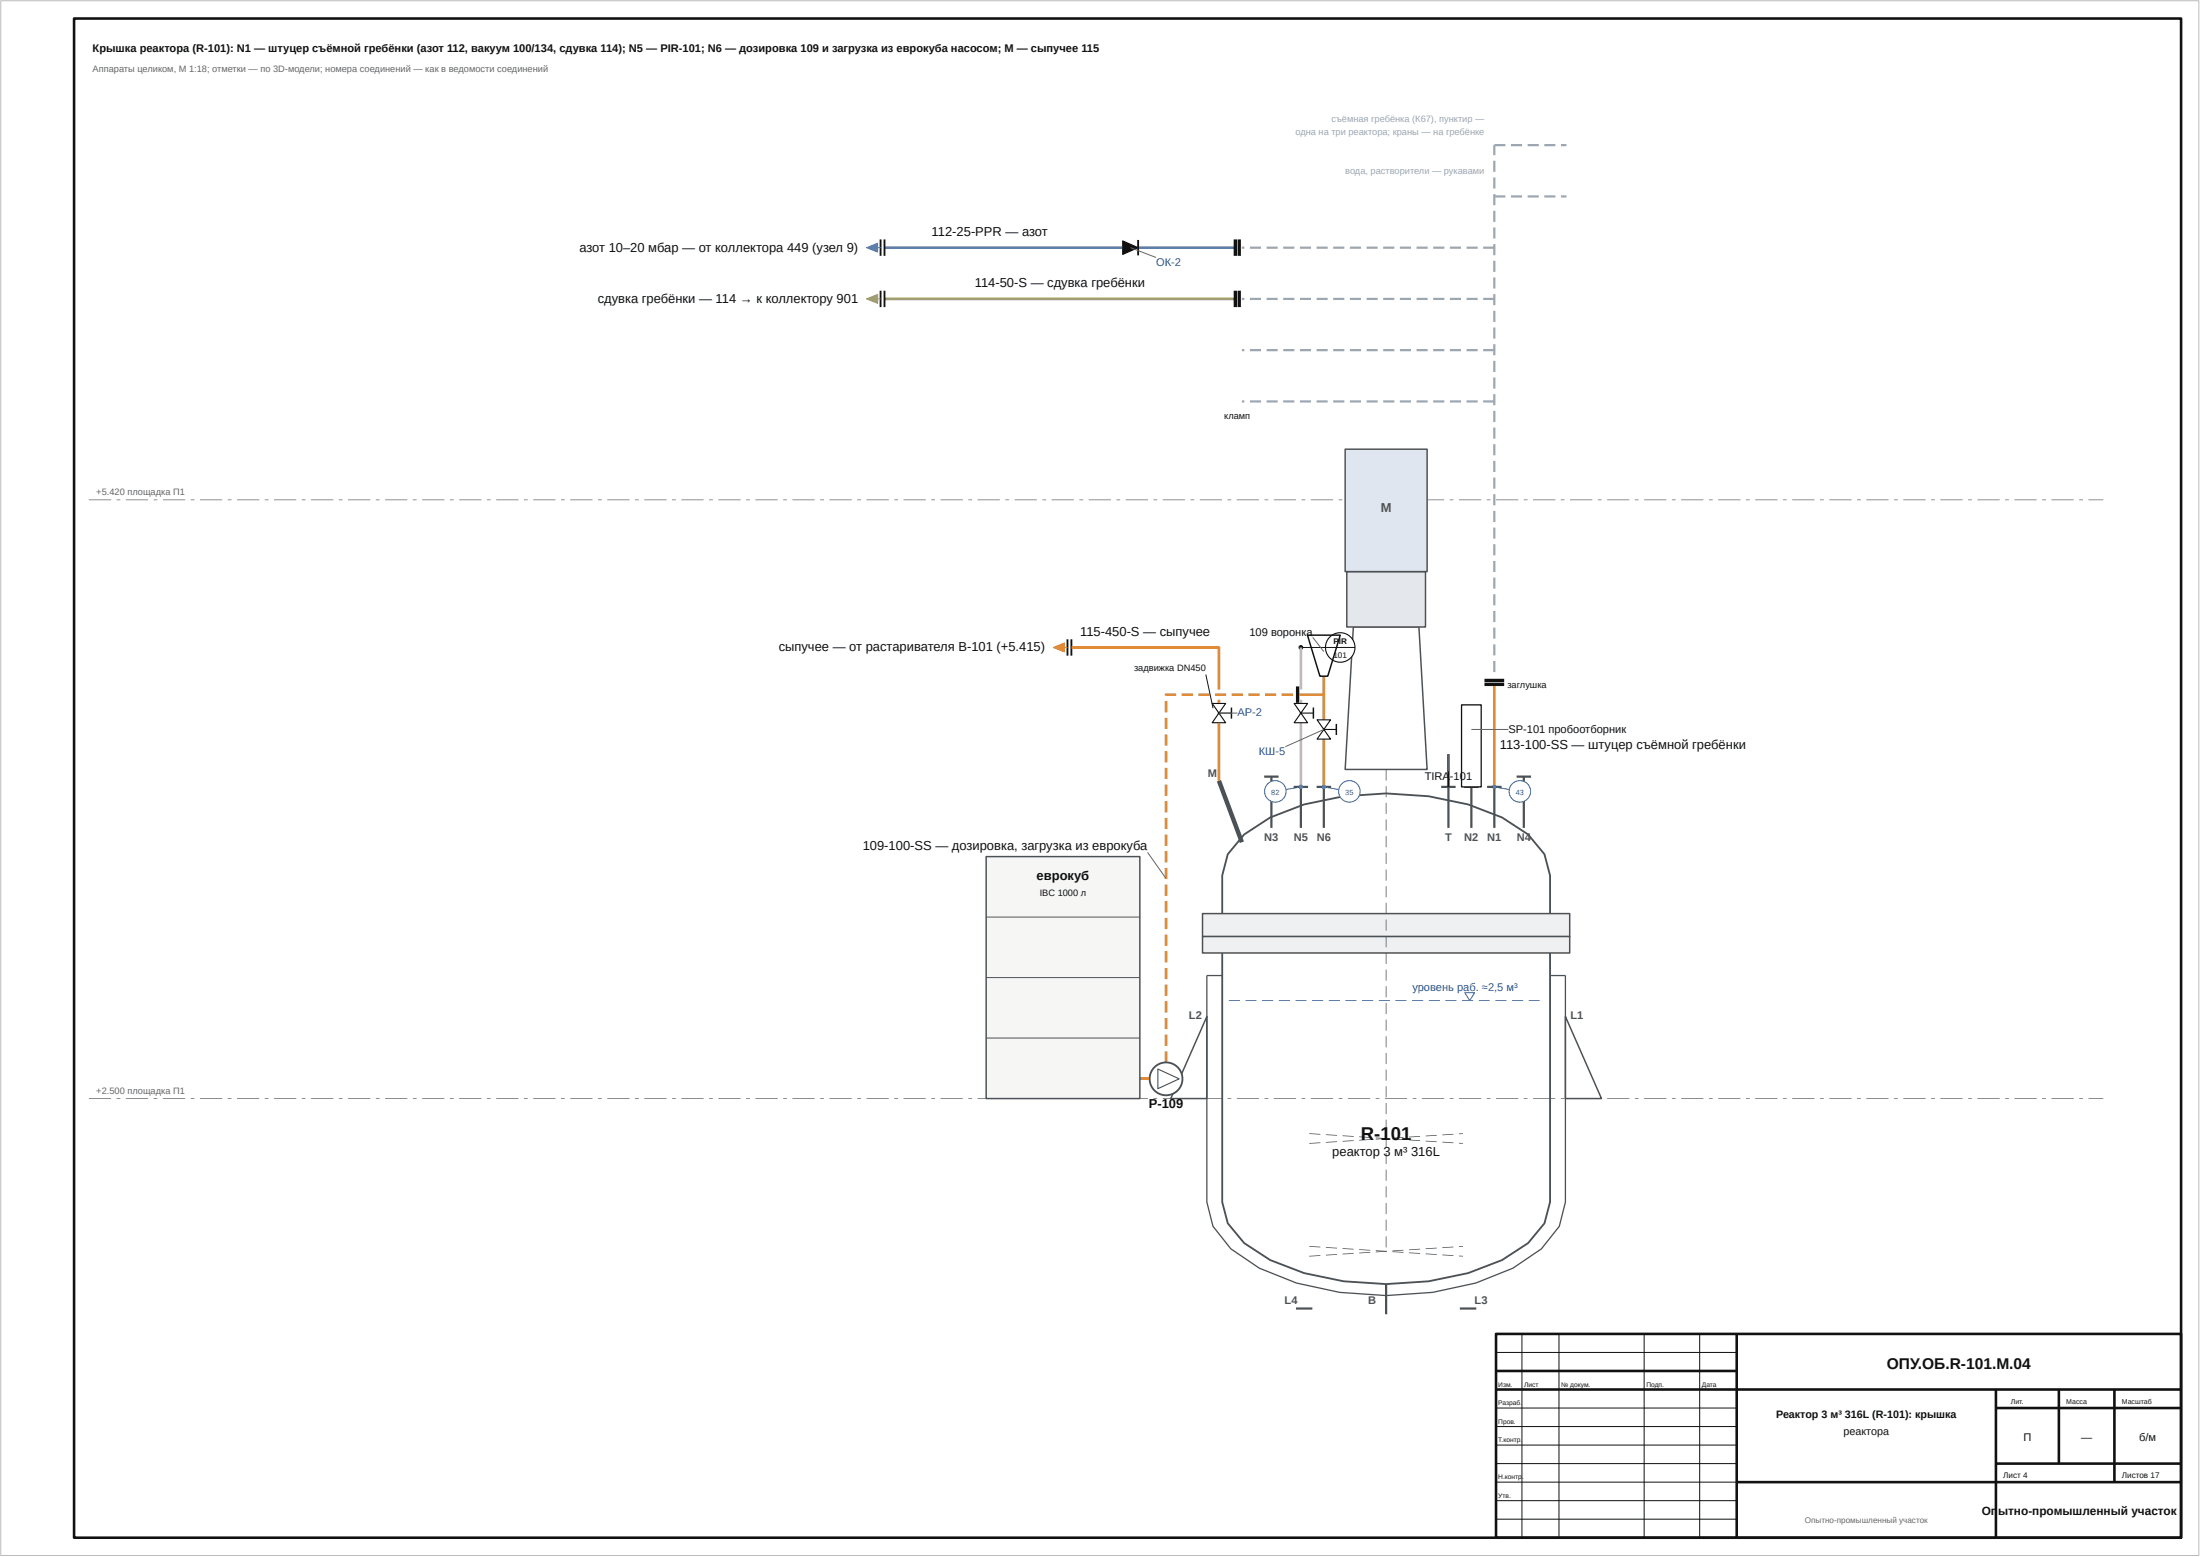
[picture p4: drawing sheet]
<svg xmlns="http://www.w3.org/2000/svg" width="594mm" height="420mm" viewBox="0 0 594 420" stroke-linecap="round" stroke-linejoin="round" font-family="sans-serif">
<path d="M469 360v55M404 370h65M404 375h185M539 375v40M539 380h50M556 375v20M571 375v25M469 400h120M539 395h50" fill="none" stroke="#111" stroke-width=".7" stroke-linecap="butt"/>
<path d="M350.4 187.5h7.1M357.5 182.5v11.8M357.5 199.5v12.9M403.5 184.7v27.7" fill="none" stroke="#e2861b" stroke-width=".7" stroke-linecap="butt"/>
<path d="M238.9 80.7h94.7" fill="none" stroke="#a39e4c" stroke-width=".7" stroke-linecap="butt"/>
<path d="M238.9 66.8h64.3M307.3 66.8h26.3" fill="none" stroke="#4c84d1" stroke-width=".7" stroke-linecap="butt"/>
<g fill="#e2861b">
<path d="M307.8 290.6h2.7v.7h-2.7z"/>
<path d="M314.5 283.7h.7v3h-.7zM314.5 279.2h.7v3h-.7zM314.5 274.7h.7v3h-.7zM314.5 270.2h.7v3h-.7zM314.5 265.7h.7v3h-.7zM314.5 261.2h.7v3h-.7zM314.5 256.7h.7v3h-.7zM314.5 252.2h.7v3h-.7zM314.5 247.7h.7v3h-.7zM314.5 243.2h.7v3h-.7zM314.5 238.7h.7v3h-.7zM314.5 234.2h.7v3h-.7zM314.5 229.7h.7v3h-.7zM314.5 225.2h.7v3h-.7zM314.5 220.7h.7v3h-.7zM314.5 216.2h.7v3h-.7zM314.5 211.7h.7v3h-.7zM314.5 207.2h.7v3h-.7zM314.5 202.7h.7v3h-.7zM314.5 198.2h.7v3h-.7zM314.5 193.7h.7v3h-.7zM314.5 189.2h.7v3h-.7zM314.6 187.2l3-.1v.7h-2.7v-.3h.3v.2h-.7zM319.1 187.1h3v.7h-3zM323.6 187.1h3v.7h-3zM328.1 187.1h3v.7h-3zM332.6 187.1h3v.7h-3zM337.1 187.1h3v.7h-3zM341.6 187.1h3v.7h-3zM346.1 187.1h3v.7h-3z"/>
</g>
<path d="M.2 .2h593.6v419.6h-593.6z" fill="none" stroke="#bbb" stroke-width=".27"/>
<path d="M20 5h569v410h-569zM404 360h185v55h-185z" fill="none" stroke="#111" stroke-width=".7" stroke-linecap="butt"/>
<path d="M411 360v55M421 360v55M444 360v55M459 360v55M404 365h65M404 380h65M404 385h65M404 390h65M404 395h65M404 400h65M404 405h65M404 410h65" fill="none" stroke="#111" stroke-width=".27"/>
<g fill="#666">
<path d="M24 296.4h6v.2h-6zM31.5 296.4h1v.2h-1zM34 296.4h6v.2h-6zM41.5 296.4h1v.2h-1zM44 296.4h6v.2h-6zM51.5 296.4h1v.2h-1zM54 296.4h6v.2h-6zM61.5 296.4h1v.2h-1zM64 296.4h6v.2h-6zM71.5 296.4h1v.2h-1zM74 296.4h6v.2h-6zM81.5 296.4h1v.2h-1zM84 296.4h6v.2h-6zM91.5 296.4h1v.2h-1zM94 296.4h6v.2h-6zM101.5 296.4h1v.2h-1zM104 296.4h6v.2h-6zM111.5 296.4h1v.2h-1zM114 296.4h6v.2h-6zM121.5 296.4h1v.2h-1zM124 296.4h6v.2h-6zM131.5 296.4h1v.2h-1zM134 296.4h6v.2h-6zM141.5 296.4h1v.2h-1zM144 296.4h6v.2h-6zM151.5 296.4h1v.2h-1zM154 296.4h6v.2h-6zM161.5 296.4h1v.2h-1zM164 296.4h6v.2h-6zM171.5 296.4h1v.2h-1zM174 296.4h6v.2h-6zM181.5 296.4h1v.2h-1zM184 296.4h6v.2h-6zM191.5 296.4h1v.2h-1zM194 296.4h6v.2h-6zM201.5 296.4h1v.2h-1zM204 296.4h6v.2h-6zM211.5 296.4h1v.2h-1zM214 296.4h6v.2h-6zM221.5 296.4h1v.2h-1zM224 296.4h6v.2h-6zM231.5 296.4h1v.2h-1zM234 296.4h6v.2h-6zM241.5 296.4h1v.2h-1zM244 296.4h6v.2h-6zM251.5 296.4h1v.2h-1zM254 296.4h6v.2h-6zM261.5 296.4h1v.2h-1zM264 296.4h6v.2h-6zM271.5 296.4h1v.2h-1zM274 296.4h6v.2h-6zM281.5 296.4h1v.2h-1zM284 296.4h6v.2h-6zM291.5 296.4h1v.2h-1zM294 296.4h6v.2h-6zM301.5 296.4h1v.2h-1zM304 296.4h6v.2h-6zM311.5 296.4h1v.2h-1zM314 296.4h6v.2h-6zM321.5 296.4h1v.2h-1zM324 296.4h6v.2h-6zM331.5 296.4h1v.2h-1zM334 296.4h6v.2h-6zM341.5 296.4h1v.2h-1zM344 296.4h6v.2h-6zM351.5 296.4h1v.2h-1zM354 296.4h6v.2h-6zM361.5 296.4h1v.2h-1zM364 296.4h6v.2h-6zM371.5 296.4h1v.2h-1zM374 296.4h6v.2h-6zM381.5 296.4h1v.2h-1zM384 296.4h6v.2h-6zM391.5 296.4h1v.2h-1zM394 296.4h6v.2h-6zM401.5 296.4h1v.2h-1zM404 296.4h6v.2h-6zM411.5 296.4h1v.2h-1zM414 296.4h6v.2h-6zM421.5 296.4h1v.2h-1zM424 296.4h6v.2h-6zM431.5 296.4h1v.2h-1zM434 296.4h6v.2h-6zM441.5 296.4h1v.2h-1zM444 296.4h6v.2h-6zM451.5 296.4h1v.2h-1zM454 296.4h6v.2h-6zM461.5 296.4h1v.2h-1zM464 296.4h6v.2h-6zM471.5 296.4h1v.2h-1zM474 296.4h6v.2h-6zM481.5 296.4h1v.2h-1zM484 296.4h6v.2h-6zM491.5 296.4h1v.2h-1zM494 296.4h6v.2h-6zM501.5 296.4h1v.2h-1zM504 296.4h6v.2h-6zM511.5 296.4h1v.2h-1zM514 296.4h6v.2h-6zM521.5 296.4h1v.2h-1zM524 296.4h6v.2h-6zM531.5 296.4h1v.2h-1zM534 296.4h6v.2h-6zM541.5 296.4h1v.2h-1zM544 296.4h6v.2h-6zM551.5 296.4h1v.2h-1zM554 296.4h6v.2h-6zM561.5 296.4h1v.2h-1zM564 296.4h4v.2h-4z"/>
<path d="M24 134.8h6v.2h-6zM31.5 134.8h1v.2h-1zM34 134.8h6v.2h-6zM41.5 134.8h1v.2h-1zM44 134.8h6v.2h-6zM51.5 134.8h1v.2h-1zM54 134.8h6v.2h-6zM61.5 134.8h1v.2h-1zM64 134.8h6v.2h-6zM71.5 134.8h1v.2h-1zM74 134.8h6v.2h-6zM81.5 134.8h1v.2h-1zM84 134.8h6v.2h-6zM91.5 134.8h1v.2h-1zM94 134.8h6v.2h-6zM101.5 134.8h1v.2h-1zM104 134.8h6v.2h-6zM111.5 134.8h1v.2h-1zM114 134.8h6v.2h-6zM121.5 134.8h1v.2h-1zM124 134.8h6v.2h-6zM131.5 134.8h1v.2h-1zM134 134.8h6v.2h-6zM141.5 134.8h1v.2h-1zM144 134.8h6v.2h-6zM151.5 134.8h1v.2h-1zM154 134.8h6v.2h-6zM161.5 134.8h1v.2h-1zM164 134.8h6v.2h-6zM171.5 134.8h1v.2h-1zM174 134.8h6v.2h-6zM181.5 134.8h1v.2h-1zM184 134.8h6v.2h-6zM191.5 134.8h1v.2h-1zM194 134.8h6v.2h-6zM201.5 134.8h1v.2h-1zM204 134.8h6v.2h-6zM211.5 134.8h1v.2h-1zM214 134.8h6v.2h-6zM221.5 134.8h1v.2h-1zM224 134.8h6v.2h-6zM231.5 134.8h1v.2h-1zM234 134.8h6v.2h-6zM241.5 134.8h1v.2h-1zM244 134.8h6v.2h-6zM251.5 134.8h1v.2h-1zM254 134.8h6v.2h-6zM261.5 134.8h1v.2h-1zM264 134.8h6v.2h-6zM271.5 134.8h1v.2h-1zM274 134.8h6v.2h-6zM281.5 134.8h1v.2h-1zM284 134.8h6v.2h-6zM291.5 134.8h1v.2h-1zM294 134.8h6v.2h-6zM301.5 134.8h1v.2h-1zM304 134.8h6v.2h-6zM311.5 134.8h1v.2h-1zM314 134.8h6v.2h-6zM321.5 134.8h1v.2h-1zM324 134.8h6v.2h-6zM331.5 134.8h1v.2h-1zM334 134.8h6v.2h-6zM341.5 134.8h1v.2h-1zM344 134.8h6v.2h-6zM351.5 134.8h1v.2h-1zM354 134.8h6v.2h-6zM361.5 134.8h1v.2h-1zM364 134.8h6v.2h-6zM371.5 134.8h1v.2h-1zM374 134.8h6v.2h-6zM381.5 134.8h1v.2h-1zM384 134.8h6v.2h-6zM391.5 134.8h1v.2h-1zM394 134.8h6v.2h-6zM401.5 134.8h1v.2h-1zM404 134.8h6v.2h-6zM411.5 134.8h1v.2h-1zM414 134.8h6v.2h-6zM421.5 134.8h1v.2h-1zM424 134.8h6v.2h-6zM431.5 134.8h1v.2h-1zM434 134.8h6v.2h-6zM441.5 134.8h1v.2h-1zM444 134.8h6v.2h-6zM451.5 134.8h1v.2h-1zM454 134.8h6v.2h-6zM461.5 134.8h1v.2h-1zM464 134.8h6v.2h-6zM471.5 134.8h1v.2h-1zM474 134.8h6v.2h-6zM481.5 134.8h1v.2h-1zM484 134.8h6v.2h-6zM491.5 134.8h1v.2h-1zM494 134.8h6v.2h-6zM501.5 134.8h1v.2h-1zM504 134.8h6v.2h-6zM511.5 134.8h1v.2h-1zM514 134.8h6v.2h-6zM521.5 134.8h1v.2h-1zM524 134.8h6v.2h-6zM531.5 134.8h1v.2h-1zM534 134.8h6v.2h-6zM541.5 134.8h1v.2h-1zM544 134.8h6v.2h-6zM551.5 134.8h1v.2h-1zM554 134.8h6v.2h-6zM561.5 134.8h1v.2h-1zM564 134.8h4v.2h-4z"/>
</g>
<path d="M330.1 252.8v71.6l1.5 5.7 4.4 5.4 7 4.6 9.2 3.5a84.2 84.2 0 0 0 44.3 0l9.1-3.5 7.1-4.6 4.4-5.4 1.5-5.7v-71.6" fill="none" stroke="#4a5258" stroke-width=".5"/>
<path d="M330.1 263.3h-4.2v61.1l1.7 6.5 4.8 6.1 7.7 5.3 10 4 11.7 2.5 12.5 .8 12.6-.8 11.6-2.5 10.1-4 7.7-5.3 4.8-6.1 1.6-6.5v-61.1h-4.1" fill="none" stroke="#4a5258" stroke-width=".35"/>
<path d="M324.7 246.6h99.2v6.2h-99.2z" fill="#eef0f2"/>
<path d="M324.7 246.6h99.2v6.2h-99.2z" fill="none" stroke="#4a5258" stroke-width=".4"/>
<path d="M324.7 252.8h99.2v4.4h-99.2z" fill="#eef0f2"/>
<path d="M365.5 169.2h17.7l2.2 38.5h-22.1zM324.7 252.8h99.2v4.4h-99.2zM325.9 274.3v22.2h-9.7zM422.7 274.3l9.8 22.2h-9.8z" fill="none" stroke="#4a5258" stroke-width=".4"/>
<path d="M330.1 246.6v-10.3l1.5-5.8 4.4-5.3 7-4.6 9.2-3.5a84 84 0 0 1 44.3 0l9.1 3.5 7.1 4.6 4.4 5.3 1.5 5.8v10.3" fill="none" stroke="#4a5258" stroke-width=".5"/>
<path d="M363.7 154.3h21.2v14.9h-21.2z" fill="#e4e8ec"/>
<path d="M363.7 154.3h21.2v14.9h-21.2z" fill="none" stroke="#4a5258" stroke-width=".4"/>
<path d="M363.3 121.2h22.1v33.1h-22.1z" fill="#dfe6ef"/>
<path d="M363.3 121.2h22.1v33.1h-22.1z" fill="none" stroke="#4a5258" stroke-width=".4"/>
<g fill="#4a5258">
<path d="M374.2 207.7h.2v3h-.2zM374.2 212.2h.2v3h-.2zM374.2 216.7h.2v3h-.2zM374.2 221.2h.2v3h-.2zM374.2 225.7h.2v3h-.2zM374.2 230.2h.2v3h-.2zM374.2 234.7h.2v3h-.2zM374.2 239.2h.2v3h-.2zM374.2 243.7h.2v3h-.2zM374.2 248.2h.2v3h-.2zM374.2 252.7h.2v3h-.2zM374.2 257.2h.2v3h-.2zM374.2 261.7h.2v3h-.2zM374.2 266.2h.2v3h-.2zM374.2 270.7h.2v3h-.2zM374.2 275.2h.2v3h-.2zM374.2 279.7h.2v3h-.2zM374.2 284.2h.2v3h-.2zM374.2 288.7h.2v3h-.2zM374.2 293.2h.2v3h-.2zM374.2 297.7h.2v3h-.2zM374.2 302.2h.2v3h-.2zM374.2 306.7h.2v3h-.2zM374.2 311.2h.2v3h-.2zM374.2 315.7h.2v3h-.2zM374.2 320.2h.2v3h-.2zM374.2 324.7h.2v3h-.2zM374.2 329.2h.2v3h-.2zM374.2 333.7h.2v3h-.2z"/>
<path d="M353.6 336.3l3 .2v.2l-3-.2zM358.1 336.6l3 .1-.1 .2-2.9-.1zM362.6 336.8l3 .2-.1 .2-3-.2zM367 337.1l3 .2v.2l-3-.2zM371.5 337.4l3 .2v.2l-3-.2zM376 337.7l3 .2v.2l-3-.2zM380.5 338l3 .2v.2l-3-.2zM385 338.3l3 .2v.2l-3-.2zM389.5 338.6l3 .2v.2l-3-.2zM394 338.9h1.1v.2h-1.1z"/>
<path d="M353.6 338.9l3-.2v.2l-3 .2zM358.1 338.6l2.9-.2 .1 .2-3 .2zM362.5 338.4l3-.2 .1 .2-3 .2zM367 338.1l3-.2v.2l-3 .2zM371.5 337.8l3-.2v.2l-3 .2zM376 337.5l3-.2v.2l-3 .2zM380.5 337.2l3-.2v.2l-3 .2zM385 336.9l3-.2v.2l-3 .2zM389.5 336.6l3-.2v.2l-3 .2zM394 336.3h1.1v.2h-1.1z"/>
<path d="M353.6 305.8l3 .2v.2l-3-.2zM358.1 306.1l3 .2-.1 .2-2.9-.2zM362.6 306.4l3 .2-.1 .2-3-.2zM367 306.7l3 .2v.2l-3-.2zM371.5 307l3 .2v.2l-3-.2zM376 307.3l3 .2v.2l-3-.2zM380.5 307.6l3 .1v.2l-3-.1zM385 307.8l3 .2v.2l-3-.2zM389.5 308.1l3 .2v.2l-3-.2zM394 308.4l1.1 .1v.2l-1.1-.1z"/>
<path d="M353.6 308.5l3-.2v.2l-3 .2zM358.1 308.2l2.9-.2 .1 .2-3 .2zM362.5 307.9l3-.2 .1 .2-3 .2zM367 307.6l3-.2v.2l-3 .2zM371.5 307.3l3-.2v.2l-3 .2zM376 307.1l3-.2v.2l-3 .2zM380.5 306.8l3-.2v.2l-3 .2zM385 306.5l3-.2v.2l-3 .2zM389.5 306.2l3-.2v.2l-3 .2zM394 305.9l1.1-.1v.2l-1.1 .1z"/>
</g>
<path d="M331.8 269.9h3v.2h-3zM336.3 269.9h3v.2h-3zM340.8 269.9h3v.2h-3zM345.3 269.9h3v.2h-3zM349.8 269.9h3v.2h-3zM354.3 269.9h3v.2h-3zM358.8 269.9h3v.2h-3zM363.3 269.9h3v.2h-3zM367.8 269.9h3v.2h-3zM372.3 269.9h3v.2h-3zM376.8 269.9h3v.2h-3zM381.3 269.9h3v.2h-3zM385.8 269.9h3v.2h-3zM390.3 269.9h3v.2h-3zM394.8 269.9h3v.2h-3zM399.3 269.9h3v.2h-3zM403.8 269.9h3v.2h-3zM408.3 269.9h3v.2h-3zM412.8 269.9h3v.2h-3z" fill="#1f5fa8"/>
<path d="M395.6 267.9h2.6l-1.3 2.1z" fill="none" stroke="#1f5fa8" stroke-width=".27"/>
<path d="M329.2 210.7l6.2 16.6" fill="none" stroke="#4a5258" stroke-width="1.2" stroke-linecap="butt"/>
<g fill="none" stroke="#4a5258" stroke-width=".6">
<path d="M341.4 209.6h3.9M343.3 209.6v13.8M349.4 212.4h3.8M351.3 212.4v11M355.5 212.4h3.9M357.5 212.4v11M389.2 212.4h3.9M391.1 212.4v11M395.4 212.4h3.9M397.3 212.4v11M401.6 212.4h3.9M403.5 212.4v11"/>
<path d="M409.6 209.6h3.9M411.5 209.6v13.8M374.3 346.5v8.2"/>
</g>
<path d="M400.9 184.7h5.3M400.9 183.6h5.3" fill="none" stroke="#111" stroke-width=".9" stroke-linecap="butt"/>
<g fill="#9aa7b4">
<path d="M403.2 178.4h.6v3h-.6zM403.2 173.9h.6v3h-.6zM403.2 169.4h.6v3h-.6zM403.2 164.9h.6v3h-.6zM403.2 160.4h.6v3h-.6zM403.2 155.9h.6v3h-.6zM403.2 151.4h.6v3h-.6zM403.2 146.9h.6v3h-.6zM403.2 142.4h.6v3h-.6zM403.2 137.9h.6v3h-.6zM403.2 133.4h.6v3h-.6zM403.2 128.9h.6v3h-.6zM403.2 124.4h.6v3h-.6zM403.2 119.9h.6v3h-.6zM403.2 115.4h.6v3h-.6zM403.2 110.9h.6v3h-.6zM403.2 106.4h.6v3h-.6zM403.2 101.9h.6v3h-.6zM403.2 97.4h.6v3h-.6zM403.2 92.9h.6v3h-.6zM403.2 88.4h.6v3h-.6zM403.2 83.9h.6v3h-.6zM403.2 79.4h.6v3h-.6zM403.2 74.9h.6v3h-.6zM403.2 70.4h.6v3h-.6zM403.2 65.9h.6v3h-.6zM403.2 61.4h.6v3h-.6zM403.2 56.9h.6v3h-.6zM403.2 52.4h.6v3h-.6zM403.2 47.9h.6v3h-.6zM403.2 43.4h.6v3h-.6zM403.2 39.2h.6v2.7h-.6z"/>
<path d="M403.5 52.7h3v.6h-3zM408 52.7h3v.6h-3zM412.5 52.7h3v.6h-3zM417 52.7h3v.6h-3zM421.5 52.7h1.5v.6h-1.5z"/>
<path d="M403.5 38.9h3v.6h-3zM408 38.9h3v.6h-3zM412.5 38.9h3v.6h-3zM417 38.9h3v.6h-3zM421.5 38.9h1.5v.6h-1.5z"/>
<path d="M400.5 108h3v.6h-3zM396 108h3v.6h-3zM391.5 108h3v.6h-3zM387 108h3v.6h-3zM382.5 108h3v.6h-3zM378 108h3v.6h-3zM373.5 108h3v.6h-3zM369 108h3v.6h-3zM364.5 108h3v.6h-3zM360 108h3v.6h-3zM355.5 108h3v.6h-3zM351 108h3v.6h-3zM346.5 108h3v.6h-3zM342 108h3v.6h-3zM337.5 108h3v.6h-3zM335.4 108h.6v.6h-.6z"/>
<path d="M400.5 94.2h3v.6h-3zM396 94.2h3v.6h-3zM391.5 94.2h3v.6h-3zM387 94.2h3v.6h-3zM382.5 94.2h3v.6h-3zM378 94.2h3v.6h-3zM373.5 94.2h3v.6h-3zM369 94.2h3v.6h-3zM364.5 94.2h3v.6h-3zM360 94.2h3v.6h-3zM355.5 94.2h3v.6h-3zM351 94.2h3v.6h-3zM346.5 94.2h3v.6h-3zM342 94.2h3v.6h-3zM337.5 94.2h3v.6h-3zM335.4 94.2h.6v.6h-.6z"/>
<path d="M400.5 80.4h3v.6h-3zM396 80.4h3v.6h-3zM391.5 80.4h3v.6h-3zM387 80.4h3v.6h-3zM382.5 80.4h3v.6h-3zM378 80.4h3v.6h-3zM373.5 80.4h3v.6h-3zM369 80.4h3v.6h-3zM364.5 80.4h3v.6h-3zM360 80.4h3v.6h-3zM355.5 80.4h3v.6h-3zM351 80.4h3v.6h-3zM346.5 80.4h3v.6h-3zM342 80.4h3v.6h-3zM337.5 80.4h3v.6h-3zM335.4 80.4h.6v.6h-.6z"/>
</g>
<path d="M333.6 78.5v4.4M334.7 78.5v4.4" fill="none" stroke="#111" stroke-width=".9" stroke-linecap="butt"/>
<path d="M237.8 78.5v4.4M238.9 78.5v4.4" fill="none" stroke="#111" stroke-width=".5"/>
<path d="M234 80.7l3-1.2v2.4z" fill="#a39e4c"/>
<path d="M234 80.7l3-1.2v2.4z" fill="none" stroke="#a39e4c" stroke-width=".27"/>
<path d="M236.2 80.7h1.6" fill="none" stroke="#a39e4c" stroke-width=".3"/>
<path d="M400.5 66.5h3v.6h-3zM396 66.5h3v.6h-3zM391.5 66.5h3v.6h-3zM387 66.5h3v.6h-3zM382.5 66.5h3v.6h-3zM378 66.5h3v.6h-3zM373.5 66.5h3v.6h-3zM369 66.5h3v.6h-3zM364.5 66.5h3v.6h-3zM360 66.5h3v.6h-3zM355.5 66.5h3v.6h-3zM351 66.5h3v.6h-3zM346.5 66.5h3v.6h-3zM342 66.5h3v.6h-3zM337.5 66.5h3v.6h-3zM335.4 66.5h.6v.6h-.6z" fill="#9aa7b4"/>
<path d="M333.6 64.6v4.4M334.7 64.6v4.4" fill="none" stroke="#111" stroke-width=".9" stroke-linecap="butt"/>
<path d="M237.8 64.6v4.4M238.9 64.6v4.4" fill="none" stroke="#111" stroke-width=".5"/>
<path d="M234 66.8l3-1.2v2.4z" fill="#4d85d1"/>
<path d="M234 66.8l3-1.2v2.4z" fill="none" stroke="#4d85d1" stroke-width=".27"/>
<path d="M236.2 66.8h1.6" fill="none" stroke="#4d85d1" stroke-width=".3"/>
<path d="M351.3 174.7h6.6" fill="none" stroke="#111" stroke-width=".27"/>
<circle cx="351.3" cy="174.7" r=".5" fill="#111"/>
<circle cx="351.3" cy="174.7" r=".5" fill="none" stroke="#111" stroke-width=".27"/>
<circle cx="361.9" cy="174.7" r="4" fill="#fff"/>
<circle cx="361.9" cy="174.7" r="4" fill="none" stroke="#111" stroke-width=".3"/>
<path d="M357.9 174.7h8" fill="none" stroke="#111" stroke-width=".27"/>
<path d="M353.1 171.4h8.8l-3.3 11.1h-2.2z" fill="none" stroke="#111" stroke-width=".4"/>
<path d="M350.4 185.2v4.5" fill="none" stroke="#111" stroke-width=".9" stroke-linecap="butt"/>
<path d="M266.3 231.2h41.5v65.3h-41.5z" fill="#f6f7f5"/>
<path d="M266.3 231.2h41.5v65.3h-41.5z" fill="none" stroke="#4a5258" stroke-width=".4"/>
<path d="M266.3 247.5h41.5M266.3 263.8h41.5M266.3 280.1h41.5" fill="none" stroke="#4a5258" stroke-width=".27"/>
<circle cx="314.9" cy="291.2" r="4.4" fill="#fff"/>
<circle cx="314.9" cy="291.2" r="4.4" fill="none" stroke="#4a5258" stroke-width=".5"/>
<path d="M312.7 288.5l5.7 2.7-5.7 2.6z" fill="none" stroke="#4a5258" stroke-width=".3"/>
<path d="M391.1 203.5v8.9" fill="none" stroke="#111" stroke-width=".6"/>
<path d="M394.7 190.2h5.3v22.2h-5.3z" fill="#fff"/>
<path d="M394.7 190.2h5.3v22.2h-5.3z" fill="none" stroke="#111" stroke-width=".35"/>
<path d="M325.6 182l2 9.1" fill="none" stroke="#111" stroke-width=".27"/>
<path d="M288.3 172.5v4.4M289.3 172.5v4.4" fill="none" stroke="#111" stroke-width=".5"/>
<path d="M284.5 174.7l3-1.2v2.4z" fill="#e3871b"/>
<path d="M284.5 174.7l3-1.2v2.4z" fill="none" stroke="#e3871b" stroke-width=".27"/>
<path d="M286.7 174.7h1.6" fill="none" stroke="#e3871b" stroke-width=".3"/>
<path d="M350 353.1h4.4M394.2 353.1h4.5" fill="none" stroke="#4a5258" stroke-width=".6"/>
<path d="M351.3 174.7v11.4M351.3 188.9v23.5" fill="none" stroke="#d98ac4" stroke-width=".7" stroke-linecap="butt"/>
<path d="M289.3 174.7h39.9v11.4M329.2 188.9v21.8" fill="none" stroke="#e2861b" stroke-width=".7" stroke-linecap="butt"/>
<path d="M303.2 65l4.1 1.8-4.1 1.9z" fill="#111"/>
<path d="M303.2 65l4.1 1.8-4.1 1.9z" fill="none" stroke="#111" stroke-width=".3"/>
<path d="M307.3 64.8v4.1" fill="none" stroke="#111" stroke-width=".5"/>
<path d="M349.5 189.8l3.6 5.2h-3.6l3.6-5.2z" fill="#fff"/>
<path d="M349.5 189.8l3.6 5.2h-3.6l3.6-5.2zM351.3 192.4h3.4" fill="none" stroke="#111" stroke-width=".3"/>
<path d="M354.7 190.9v3" fill="none" stroke="#111" stroke-width=".4"/>
<path d="M355.7 194.3l3.6 5.2h-3.6l3.6-5.2z" fill="#fff"/>
<path d="M355.7 194.3l3.6 5.2h-3.6l3.6-5.2zM357.5 196.9h3.4" fill="none" stroke="#111" stroke-width=".3"/>
<path d="M360.9 195.4v3" fill="none" stroke="#111" stroke-width=".4"/>
<path d="M327.3 189.8l3.7 5.2h-3.7l3.7-5.2z" fill="#fff"/>
<path d="M327.3 189.8l3.7 5.2h-3.7l3.7-5.2zM329.2 192.4h3.3" fill="none" stroke="#111" stroke-width=".3"/>
<path d="M332.5 190.9v3" fill="none" stroke="#111" stroke-width=".4"/>
<path d="M305.3 66.8l6.9 2.7M354.5 172l3 3.8M329.2 192.4h5M357.5 196.9l-10.4 4.6M397.3 196.9h10M391.1 203.5v4.7M309.9 230l5 7.1" fill="none" stroke="#666" stroke-width=".27"/>
<path d="M403.5 212.4l4.1 .7" fill="none" stroke="#1f5fa8" stroke-width=".27"/>
<circle cx="403.5" cy="212.4" r=".45" fill="#1f5fa8"/>
<circle cx="403.5" cy="212.4" r=".45" fill="none" stroke="#1f5fa8" stroke-width=".27"/>
<circle cx="410.4" cy="213.6" r="2.9" fill="#fff"/>
<g fill="none" stroke="#1f5fa8" stroke-width=".27">
<path d="M351.3 212.4l-4 .7"/>
<circle cx="410.4" cy="213.6" r="2.9"/>
</g>
<circle cx="351.3" cy="212.4" r=".45" fill="#1f5fa8"/>
<circle cx="351.3" cy="212.4" r=".45" fill="none" stroke="#1f5fa8" stroke-width=".27"/>
<circle cx="344.4" cy="213.6" r="2.9" fill="#fff"/>
<g fill="none" stroke="#1f5fa8" stroke-width=".27">
<path d="M357.5 212.4l4 .7"/>
<circle cx="344.4" cy="213.6" r="2.9"/>
</g>
<circle cx="357.5" cy="212.4" r=".45" fill="#1f5fa8"/>
<circle cx="357.5" cy="212.4" r=".45" fill="none" stroke="#1f5fa8" stroke-width=".27"/>
<circle cx="364.4" cy="213.6" r="2.9" fill="#fff"/>
<circle cx="364.4" cy="213.6" r="2.9" fill="none" stroke="#1f5fa8" stroke-width=".27"/>
<g font-size="5" fill="#111">
<text x="367.5" y="307.5">R-1</text>
<text x="375.6" y="307.5">01</text>
</g>
<text font-size="4.2" fill="#111" x="509.5" y="369.5">ОПУ.ОБ.R-101.М.04</text>
<g font-size="3.5" fill="#111">
<text x="251.6" y="63.6">112-25-PPR — азот</text>
<text x="156.5" y="67.9">азот 10–20 мбар — от коллектора 449 (узел 9)</text>
<text x="263.2" y="77.5">114-50-S — сдувка гребёнки</text>
<text x="161.4" y="81.7">сдувка гребёнки — 114 → к коллектору 901</text>
<text x="291.7" y="171.5">115-450-S — сыпучее</text>
<text x="210.3" y="175.8">сыпучее — от растаривателя B-101 (+5.415)</text>
<text x="405" y="202.2">113-100-SS — штуцер съёмной гребёнки</text>
<text x="233" y="229.5">109-100-SS — дозировка, загрузка из еврокуба</text>
<text x="279.9" y="237.4">еврокуб</text>
<text x="310.2" y="299.1">P-109</text>
<text x="359.8" y="312">реактор 3 м³</text>
<text x="381.1" y="312">316L</text>
</g>
<text font-size="3.5" fill="#4a5258" x="372.9" y="138.2">M</text>
<g font-size="3.2" fill="#111">
<text x="535.2" y="409">Оп</text>
<text x="539.6" y="409">ытно-промышленный участок</text>
</g>
<g font-size="3" fill="#111">
<text x="25" y="14">Крышка реактора (R-101): N1 — штуцер съёмной гребёнки (азот 112, вакуум 100/134, сдувка 114); N5 — PIR-101; N6 — дозировка 109 и загрузка из еврокуба насосом; M — сыпучее 115</text>
<text x="337.4" y="171.5">109 воронка</text>
<text x="407.3" y="197.8">SP-101 пробоотборник</text>
<text x="384.7" y="210.4">TIRA</text>
<text x="391.6" y="210.4">-101</text>
<text x="546.4" y="389">П</text>
<text x="562" y="389">—</text>
<text x="577.7" y="389">б/м</text>
</g>
<g font-size="3" fill="#1f5fa8">
<text x="312.2" y="71.7">ОК-2</text>
<text x="334.2" y="193.3">АР-2</text>
<text x="339.9" y="203.8">КШ-5</text>
<text x="381.4" y="267.4">уровень раб. ≈2,5 м³</text>
</g>
<g font-size="3" fill="#4a5258">
<text x="326.1" y="209.8">M</text>
<text x="341.4" y="227">N3</text>
<text x="349.4" y="227">N5</text>
<text x="355.6" y="227">N6</text>
<text x="390.2" y="227">T</text>
<text x="395.4" y="227">N2</text>
<text x="401.6" y="227">N1</text>
<text x="409.6" y="227">N4</text>
<text x="321.1" y="274.9">L2</text>
<text x="424.1" y="274.9">L1</text>
<text x="346.9" y="351.8">L4</text>
<text x="369.5" y="351.8">B</text>
<text x="398.2" y="351.8">L3</text>
</g>
<g font-size="2.9" fill="#111">
<text x="479.6" y="382.7">Реактор 3 м³</text>
<text x="498.2" y="382.7">316L (R-101): крышка</text>
<text x="497.9" y="387.3">реактора</text>
</g>
<g font-size="2.5" fill="#666">
<text x="25" y="19.5">Аппараты целиком, М 1:18; отметки — по 3D-модели; номера соединений — как в ведомости соединений</text>
<text x="26" y="133.7">+5.420 площадка П1</text>
<text x="26" y="295.3">+2.500 площадка П1</text>
</g>
<g font-size="2.5" fill="#9aa7b4">
<text x="359.6" y="33">съёмная гребёнка (К67), пунктир —</text>
<text x="349.8" y="36.5">одна на три реактора; краны — на гребёнке</text>
<text x="363.3" y="47">вода, растворители — рукавами</text>
</g>
<g font-size="2.5" fill="#111">
<text x="330.6" y="113.2">кламп</text>
<text x="306.2" y="181.2">задвижка DN450</text>
<text x="407.1" y="185.6">заглушка</text>
<text x="280.8" y="241.8">IBC 1000 л</text>
</g>
<g font-size="2.2" fill="#111">
<text x="360.1" y="173.8">PIR</text>
<text x="360.1" y="177.7">101</text>
<text x="541" y="398.8">Лист 4</text>
<text x="573" y="398.8">Листов 17</text>
</g>
<text font-size="2.2" fill="#666" x="487.4" y="411">Опытно-промышленный участок</text>
<g font-size="2" fill="#1f5fa8">
<text x="343.3" y="214.5">82</text>
<text x="363.3" y="214.5">35</text>
<text x="409.3" y="214.5">43</text>
</g>
<g font-size="1.9" fill="#111">
<text x="543" y="378.8">Лит.</text>
<text x="558" y="378.8">Масса</text>
<text x="573" y="378.8">Масштаб</text>
</g>
<g font-size="1.8" fill="#111">
<text x="404.6" y="374.2">Изм.</text>
<text x="411.6" y="374.2">Лист</text>
<text x="421.6" y="374.2">№ докум.</text>
<text x="444.6" y="374.2">Подп.</text>
<text x="459.6" y="374.2">Дата</text>
<text x="404.6" y="379.2">Разраб.</text>
<text x="404.6" y="384.2">Пров.</text>
<text x="404.6" y="389.2">Т.контр.</text>
<text x="404.6" y="399.2">Н.контр</text>
<text x="411" y="399.2">.</text>
<text x="404.6" y="404.2">Утв.</text>
</g>
</svg>
